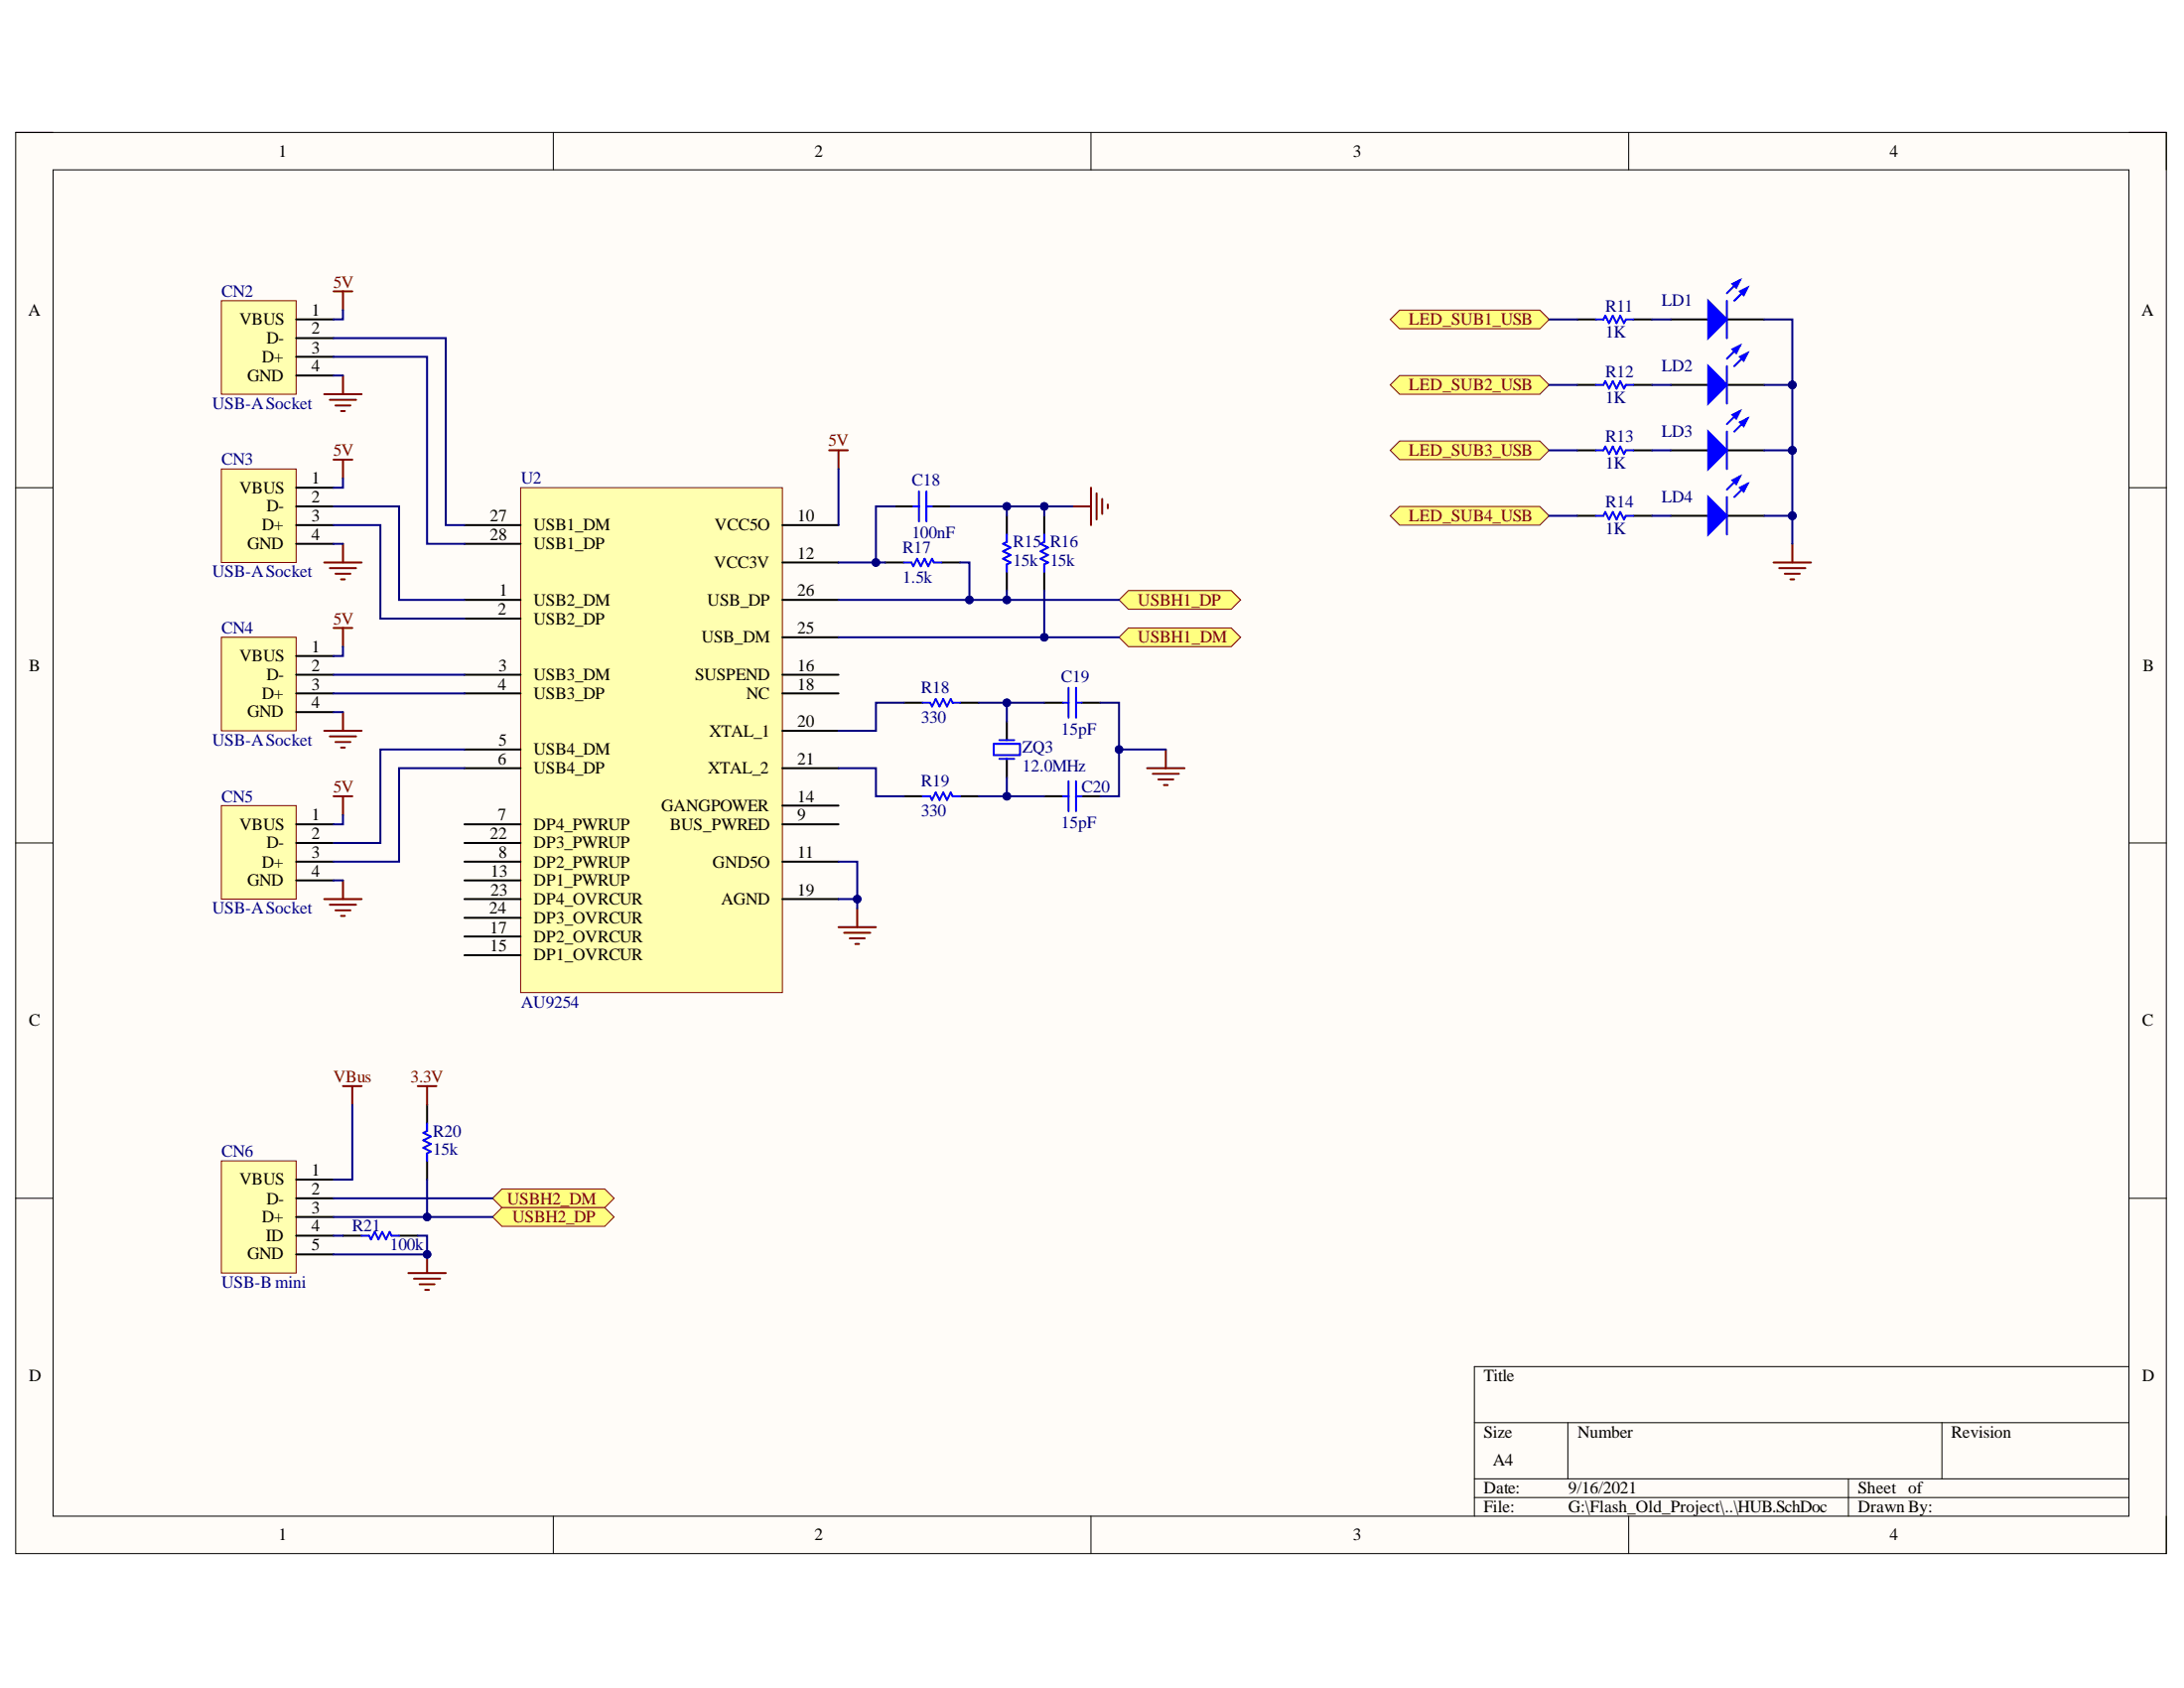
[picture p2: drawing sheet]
<svg xmlns="http://www.w3.org/2000/svg" width="279mm" height="216mm" viewBox="0 0 279 216" stroke-linecap="round" stroke-linejoin="round" font-family="sans-serif">
<path d="M2 16.9h275.1v181.8h-275.1z" fill-rule="evenodd" fill="#fffcf8"/>
<path d="M2 16.9h275.1v181.8h-275.1z" fill="none" stroke="#000" stroke-width=".13"/>
<path d="M6.8 21.7h265.6v172.2h-265.6z" fill-rule="evenodd" fill="#fffcf8"/>
<g fill="none" stroke="#000" stroke-width=".13">
<path d="M2 16.9h4.8M70.8 16.9v4.8M139.6 16.9v4.8M208.4 16.9v4.8M272.4 16.9h4.7v4.8M6.8 21.7h265.6v172.2h-265.6zM2 62.4h4.8M272.4 62.4h4.7M2 107.8h4.8M272.4 107.8h4.7M2 153.3h4.8M272.4 153.3h4.7"/>
<path d="M272.4 174.8h-83.8v19.1M70.8 193.9v4.8M139.6 193.9v4.8M188.6 182h83.8M188.6 189.1h83.8M188.6 191.5h83.8M200.6 182v7.1M208.4 193.9v4.8M236.5 189.1v4.8M248.4 182v7.1M277.1 193.9v4.8"/>
</g>
<g fill="none" stroke="#000" stroke-width=".25">
<path d="M113.3 71.9h2.3M114.5 64.8h2.3M119.2 64.8h2.4M120.4 71.9h2.4M128.8 66v2.4M128.8 73.1v2.4M133.6 66v2.4M133.6 73.1v2.4M115.6 89.9h2.4M122.8 89.9h2.4M128.8 92.3v2.4M128.8 97.1v2.4"/>
<path d="M133.6 89.9h2.4M138.4 89.9h2.4M115.6 101.8h2.4M122.8 101.8h2.4M133.6 101.8h2.4M138.4 101.8h2.4"/>
</g>
<g fill="none" stroke="#00f" stroke-width=".25">
<path d="M115.6 71.9h1l.2 .5 .5-.9 .5 .9 .5-.9 .5 .9 .4-.9 .3 .4h.9M116.8 64.8h.8M117.6 62.9v3.8M118.5 62.9v3.8M118.5 64.8h.7M128.8 68.4v.9l-.5 .3 1 .4-1 .5 1 .5-1 .5 1 .4-.5 .3v.9M133.6 68.4v.9l-.5 .3 1 .4-1 .5 1 .5-1 .5 1 .4-.5 .3v.9M118 89.9h1l.2 .5 .5-1 .5 1 .5-1 .4 1 .5-1 .3 .5h.9M127.1 95.1h3.4v1.5h-3.4zM127.8 94.7h2M127.8 97.1h2M136 89.9h.7"/>
<path d="M136.7 88v3.8M136.7 99.9v3.9M137.7 88v3.8M137.7 99.9v3.9M137.7 89.9h.7M118 101.8h1l.2 .5 .5-.9 .5 .9 .5-.9 .4 .9 .5-.9 .3 .4h.9M136 101.8h.7M137.7 101.8h.7"/>
</g>
<g fill="none" stroke="#800000" stroke-width=".25">
<path d="M106.1 57.6h2.4M107.3 57.6v2.4M137.2 64.8h2.4M139.6 62.4v4.8M140.3 63.1v3.3M141 63.8v1.9M141.7 64.5v.5M146.7 98.3h4.8M147.5 99h3.3M148.2 99.7h1.9M149.1 95.9v2.4M107.3 118.6h4.8"/>
<path d="M108 119.3h3.3M109.7 116.2v2.4M148.9 100.4h.5M108.7 120h1.9M109.4 120.7h.5"/>
</g>
<path d="M66.6 62.4h33.5v64.6h-33.5z" fill-rule="evenodd" fill="#ffffb0"/>
<path d="M66.6 62.4h33.5v64.6h-33.5z" fill="none" stroke="#800000" stroke-width=".13"/>
<g fill="none" stroke="#000" stroke-width=".25">
<path d="M59.4 76.7h7.2M59.4 67.2h7.2M59.4 69.6h7.2M59.4 79.1h7.2M100.1 76.7h7.2M100.1 67.2h7.2M100.1 71.9h7.2M59.4 98.3h7.2M59.4 86.3h7.2M59.4 88.7h7.2M59.4 95.9h7.2M100.1 93.5h7.2"/>
<path d="M100.1 98.3h7.2M100.1 81.5h7.2M100.1 86.3h7.2M100.1 88.7h7.2M59.4 115h7.2M59.4 107.8h7.2M59.4 117.4h7.2M59.4 105.4h7.2M59.4 110.2h7.2M59.4 112.6h7.2M59.4 119.8h7.2M100.1 115h7.2"/>
<path d="M100.1 105.4h7.2M100.1 110.2h7.2M100.1 103h7.2M59.4 122.2h7.2"/>
</g>
<g fill="none" stroke="#800000" stroke-width=".25">
<path d="M42.7 37.3h2.4M43.9 37.3v2.4M41.5 50.4h4.8M42.2 51.1h3.3M42.7 58.8h2.4M42.9 51.9h1.9M43.6 52.6h.5M43.9 48v2.4M43.9 58.8v2.4M41.5 71.9h4.8M42.2 72.7h3.3M42.9 73.4h1.9"/>
<path d="M43.6 74.1h.5M43.9 69.6v2.3M41.5 93.5h4.8M42.2 94.2h3.3M42.7 80.3h2.4M42.9 94.9h1.9M43.6 95.6h.5M43.9 80.3v2.4M43.9 91.1v2.4M41.5 115h4.8M42.2 115.7h3.3M42.7 101.8h2.4"/>
<path d="M42.9 116.4h1.9M43.6 117.1h.5M43.9 101.8v2.4M43.9 112.6v2.4"/>
</g>
<path d="M63 153.3l1.2-1.2h13.2l1.2 1.2-1.2 1.2h-13.2z" fill-rule="evenodd" fill="#ffff80"/>
<path d="M63 153.3l1.2-1.2h13.2l1.2 1.2-1.2 1.2h-13.2z" fill="none" stroke="#800000" stroke-width=".13"/>
<path d="M63 155.7l1.2-1.2h13.2l1.2 1.2-1.2 1.2h-13.2z" fill-rule="evenodd" fill="#ffff80"/>
<path d="M63 155.7l1.2-1.2h13.2l1.2 1.2-1.2 1.2h-13.2z" fill="none" stroke="#800000" stroke-width=".13"/>
<path d="M54.6 141.3v2.4M54.6 148.5v2.4" fill="none" stroke="#000" stroke-width=".25"/>
<path d="M54.6 143.7v1l-.4 .2 .9 .5-.9 .5 .9 .4-.9 .5 .9 .5-.5 .2v1" fill="none" stroke="#00f" stroke-width=".25"/>
<path d="M143.2 76.7l1.2-1.2h13.1l1.2 1.2-1.2 1.2h-13.1z" fill-rule="evenodd" fill="#ffff80"/>
<path d="M143.2 76.7l1.2-1.2h13.1l1.2 1.2-1.2 1.2h-13.1z" fill="none" stroke="#800000" stroke-width=".13"/>
<path d="M143.2 81.5l1.2-1.2h13.1l1.2 1.2-1.2 1.2h-13.1z" fill-rule="evenodd" fill="#ffff80"/>
<path d="M143.2 81.5l1.2-1.2h13.1l1.2 1.2-1.2 1.2h-13.1z" fill="none" stroke="#800000" stroke-width=".13"/>
<path d="M43.9 138.9h2.4M45.1 138.9v2.4M53.4 138.9h2.4M54.6 138.9v2.4M52.2 162.8h4.8M53 163.6h3.3M53.7 164.3h1.9M54.4 165h.5M54.6 160.4v2.4" fill="none" stroke="#800000" stroke-width=".25"/>
<path d="M43.9 158h2.4M51 158h2.4" fill="none" stroke="#000" stroke-width=".25"/>
<path d="M46.3 158h.9l.3 .5 .4-.9 .5 .9 .5-.9 .5 .9 .5-.9 .2 .4h.9" fill="none" stroke="#00f" stroke-width=".25"/>
<circle cx="54.6" cy="160.4" r=".48" fill="#000080"/>
<circle cx="54.6" cy="160.4" r=".48" fill="none" stroke="#000080" stroke-width=".13"/>
<path d="M213.7 40.9h4.8M220.9 40.9h4.8" fill="none" stroke="#000" stroke-width=".25"/>
<path d="M218.5 38.5l2.4 2.4-2.4 2.3z" fill="#00f"/>
<path d="M218.5 38.5l2.4 2.4-2.4 2.3zM222.6 35.8l-1.7 1.7M223.6 36.8l-1.7 1.7" fill="none" stroke="#00f" stroke-width=".25"/>
<path d="M222.6 37.3l1-.5-.5 1z" fill="#00f"/>
<path d="M222.6 37.3l1-.5-.5 1z" fill="none" stroke="#00f" stroke-width=".25"/>
<path d="M221.6 36.3l1-.5-.5 1z" fill="#00f"/>
<path d="M220.9 38.5v4.7M221.6 36.3l1-.5-.5 1zM204.2 40.9h.9l.3-.5 .4 .9 .5-.9 .5 .9 .5-.9 .5 .9 .2-.4h1" fill="none" stroke="#00f" stroke-width=".25"/>
<path d="M201.8 40.9h2.4M209 40.9h2.4M213.7 49.2h4.8M220.9 49.2h4.8" fill="none" stroke="#000" stroke-width=".25"/>
<path d="M218.5 46.8l2.4 2.4-2.4 2.4z" fill="#00f"/>
<path d="M218.5 46.8l2.4 2.4-2.4 2.4zM222.6 44.2l-1.7 1.7M223.6 45.2l-1.7 1.6" fill="none" stroke="#00f" stroke-width=".25"/>
<path d="M222.6 45.6l1-.4-.5 .9z" fill="#00f"/>
<path d="M222.6 45.6l1-.4-.5 .9z" fill="none" stroke="#00f" stroke-width=".25"/>
<path d="M221.6 44.7l1-.5-.5 1z" fill="#00f"/>
<path d="M204.2 49.2h.9l.3-.4 .4 .9 .5-.9 .5 .9 .5-.9 .5 .9 .2-.5h1M220.9 46.8v4.8M221.6 44.7l1-.5-.5 1z" fill="none" stroke="#00f" stroke-width=".25"/>
<path d="M201.8 49.2h2.4M209 49.2h2.4M213.7 57.6h4.8M220.9 57.6h4.8" fill="none" stroke="#000" stroke-width=".25"/>
<path d="M218.5 55.2l2.4 2.4-2.4 2.4z" fill="#00f"/>
<path d="M218.5 55.2l2.4 2.4-2.4 2.4zM222.6 52.6l-1.7 1.7M223.6 53.5l-1.7 1.7" fill="none" stroke="#00f" stroke-width=".25"/>
<path d="M222.6 54l1-.5-.5 1z" fill="#00f"/>
<path d="M222.6 54l1-.5-.5 1z" fill="none" stroke="#00f" stroke-width=".25"/>
<path d="M221.6 53.1l1-.5-.5 .9z" fill="#00f"/>
<path d="M204.2 57.6h.9l.3-.5 .4 1 .5-1 .5 1 .5-1 .5 1 .2-.5h1M220.9 55.2v4.8M221.6 53.1l1-.5-.5 .9z" fill="none" stroke="#00f" stroke-width=".25"/>
<path d="M201.8 57.6h2.4M209 57.6h2.4M213.7 66h4.8M220.9 66h4.8" fill="none" stroke="#000" stroke-width=".25"/>
<path d="M218.5 63.6l2.4 2.4-2.4 2.4z" fill="#00f"/>
<path d="M218.5 63.6l2.4 2.4-2.4 2.4zM222.6 60.9l-1.7 1.7M223.6 61.9l-1.7 1.7" fill="none" stroke="#00f" stroke-width=".25"/>
<path d="M222.6 62.4l1-.5-.5 1z" fill="#00f"/>
<path d="M222.6 62.4l1-.5-.5 1z" fill="none" stroke="#00f" stroke-width=".25"/>
<path d="M221.6 61.4l1-.5-.5 1z" fill="#00f"/>
<path d="M204.2 66h.9l.3-.5 .4 .9 .5-.9 .5 .9 .5-.9 .5 .9 .2-.4h1M220.9 63.6v4.8M221.6 61.4l1-.5-.5 1z" fill="none" stroke="#00f" stroke-width=".25"/>
<path d="M201.8 66h2.4M209 66h2.4" fill="none" stroke="#000" stroke-width=".25"/>
<path d="M226.9 71.9h4.8M227.6 72.7h3.4M228.3 73.4h1.9M229.1 74.1h.4M229.3 69.6v2.3" fill="none" stroke="#800000" stroke-width=".25"/>
<path d="M177.9 40.9l1.1-1.2h18l1.2 1.2-1.2 1.2h-18z" fill-rule="evenodd" fill="#ffff80"/>
<path d="M177.9 40.9l1.1-1.2h18l1.2 1.2-1.2 1.2h-18z" fill="none" stroke="#800000" stroke-width=".13"/>
<path d="M177.9 49.2l1.1-1.2h18l1.2 1.2-1.2 1.2h-18z" fill-rule="evenodd" fill="#ffff80"/>
<path d="M177.9 49.2l1.1-1.2h18l1.2 1.2-1.2 1.2h-18z" fill="none" stroke="#800000" stroke-width=".13"/>
<path d="M177.9 57.6l1.1-1.2h18l1.2 1.2-1.2 1.2h-18z" fill-rule="evenodd" fill="#ffff80"/>
<path d="M177.9 57.6l1.1-1.2h18l1.2 1.2-1.2 1.2h-18z" fill="none" stroke="#800000" stroke-width=".13"/>
<path d="M177.9 66l1.1-1.2h18l1.2 1.2-1.2 1.2h-18z" fill-rule="evenodd" fill="#ffff80"/>
<path d="M177.9 66l1.1-1.2h18l1.2 1.2-1.2 1.2h-18z" fill="none" stroke="#800000" stroke-width=".13"/>
<path d="M28.3 38.5h9.6v11.9h-9.6z" fill-rule="evenodd" fill="#ffffb0"/>
<path d="M28.3 38.5h9.6v11.9h-9.6z" fill="none" stroke="#800000" stroke-width=".13"/>
<path d="M37.9 40.9h4.8M37.9 43.2h4.8M37.9 45.6h4.8M37.9 48h4.8" fill="none" stroke="#000" stroke-width=".25"/>
<path d="M28.3 60h9.6v11.9h-9.6z" fill-rule="evenodd" fill="#ffffb0"/>
<path d="M28.3 60h9.6v11.9h-9.6z" fill="none" stroke="#800000" stroke-width=".13"/>
<path d="M37.9 62.4h4.8M37.9 64.8h4.8M37.9 67.2h4.8M37.9 69.6h4.8" fill="none" stroke="#000" stroke-width=".25"/>
<path d="M28.3 81.5h9.6v12h-9.6z" fill-rule="evenodd" fill="#ffffb0"/>
<path d="M28.3 81.5h9.6v12h-9.6z" fill="none" stroke="#800000" stroke-width=".13"/>
<path d="M37.9 83.9h4.8M37.9 86.3h4.8M37.9 88.7h4.8M37.9 91.1h4.8" fill="none" stroke="#000" stroke-width=".25"/>
<path d="M28.3 103h9.6v12h-9.6z" fill-rule="evenodd" fill="#ffffb0"/>
<path d="M28.3 103h9.6v12h-9.6z" fill="none" stroke="#800000" stroke-width=".13"/>
<path d="M37.9 105.4h4.8M37.9 107.8h4.8M37.9 110.2h4.8M37.9 112.6h4.8" fill="none" stroke="#000" stroke-width=".25"/>
<path d="M28.3 148.5h9.6v14.3h-9.6z" fill-rule="evenodd" fill="#ffffb0"/>
<path d="M28.3 148.5h9.6v14.3h-9.6z" fill="none" stroke="#800000" stroke-width=".13"/>
<path d="M37.9 150.9h4.8M37.9 153.3h4.8M37.9 155.7h4.8M37.9 158h4.8M37.9 160.4h4.8" fill="none" stroke="#000" stroke-width=".25"/>
<path d="M107.3 60v7.2M128.8 75.5v1.2" fill="none" stroke="#000080" stroke-width=".25"/>
<circle cx="128.8" cy="76.7" r=".48" fill="#000080"/>
<circle cx="128.8" cy="76.7" r=".48" fill="none" stroke="#000080" stroke-width=".13"/>
<path d="M133.6 75.5v6" fill="none" stroke="#000080" stroke-width=".25"/>
<circle cx="133.6" cy="81.5" r=".48" fill="#000080"/>
<circle cx="133.6" cy="81.5" r=".48" fill="none" stroke="#000080" stroke-width=".13"/>
<path d="M133.6 64.8v1.2" fill="none" stroke="#000080" stroke-width=".25"/>
<circle cx="133.6" cy="64.8" r=".48" fill="#000080"/>
<circle cx="133.6" cy="64.8" r=".48" fill="none" stroke="#000080" stroke-width=".13"/>
<path d="M128.8 64.8v1.2" fill="none" stroke="#000080" stroke-width=".25"/>
<circle cx="128.8" cy="64.8" r=".48" fill="#000080"/>
<circle cx="128.8" cy="64.8" r=".48" fill="none" stroke="#000080" stroke-width=".13"/>
<path d="M128.8 99.5v2.3h4.8" fill="none" stroke="#000080" stroke-width=".25"/>
<circle cx="128.8" cy="101.8" r=".48" fill="#000080"/>
<circle cx="128.8" cy="101.8" r=".48" fill="none" stroke="#000080" stroke-width=".13"/>
<path d="M133.6 89.9h-4.8v2.4" fill="none" stroke="#000080" stroke-width=".25"/>
<circle cx="128.8" cy="89.9" r=".48" fill="#000080"/>
<circle cx="128.8" cy="89.9" r=".48" fill="none" stroke="#000080" stroke-width=".13"/>
<path d="M125.2 89.9h3.6" fill="none" stroke="#000080" stroke-width=".25"/>
<circle cx="128.8" cy="89.9" r=".48" fill="#000080"/>
<circle cx="128.8" cy="89.9" r=".48" fill="none" stroke="#000080" stroke-width=".13"/>
<path d="M125.2 101.8h3.6" fill="none" stroke="#000080" stroke-width=".25"/>
<circle cx="128.8" cy="101.8" r=".48" fill="#000080"/>
<circle cx="128.8" cy="101.8" r=".48" fill="none" stroke="#000080" stroke-width=".13"/>
<g fill="none" stroke="#000080" stroke-width=".25">
<path d="M43.9 39.7v1.2h-1.2M42.7 43.2h14.3v24h2.4M42.7 45.6h11.9v24h4.8M42.7 48h1.2M42.7 64.8h8.3v11.9h8.4M42.7 67.2h6v11.9h10.7M42.7 69.6h1.2M43.9 61.2v1.2h-1.2M42.7 91.1h1.2M42.7 86.3h16.7M42.7 88.7h16.7M43.9 82.7v1.2h-1.2"/>
<path d="M59.4 95.9h-10.7v11.9h-6M59.4 98.3h-8.4v11.9h-8.3M107.3 98.3h4.8v3.5h3.5M115.6 89.9h-3.5v3.6h-4.8M42.7 112.6h1.2M43.9 104.2v1.2h-1.2M42.7 153.3h20.3M42.7 158h1.2M53.4 158h1.2v2.4h-11.9"/>
</g>
<circle cx="54.6" cy="160.4" r=".48" fill="#000080"/>
<circle cx="54.6" cy="160.4" r=".48" fill="none" stroke="#000080" stroke-width=".13"/>
<path d="M211.4 40.9h2.3M211.4 49.2h2.3M211.4 57.6h2.3M225.7 40.9h3.6v8.3M211.4 66h2.3" fill="none" stroke="#000080" stroke-width=".25"/>
<circle cx="229.3" cy="49.2" r=".48" fill="#000080"/>
<circle cx="229.3" cy="49.2" r=".48" fill="none" stroke="#000080" stroke-width=".13"/>
<path d="M198.2 40.9h3.6M198.2 49.2h3.6M198.2 57.6h3.6M198.2 66h3.6M107.3 110.2h2.4v4.8h-2.4" fill="none" stroke="#000080" stroke-width=".25"/>
<circle cx="109.7" cy="115" r=".48" fill="#000080"/>
<circle cx="109.7" cy="115" r=".48" fill="none" stroke="#000080" stroke-width=".13"/>
<path d="M109.7 115v1.2" fill="none" stroke="#000080" stroke-width=".25"/>
<circle cx="109.7" cy="115" r=".48" fill="#000080"/>
<circle cx="109.7" cy="115" r=".48" fill="none" stroke="#000080" stroke-width=".13"/>
<path d="M122.8 71.9h1.2v4.8" fill="none" stroke="#000080" stroke-width=".25"/>
<circle cx="124" cy="76.7" r=".48" fill="#000080"/>
<circle cx="124" cy="76.7" r=".48" fill="none" stroke="#000080" stroke-width=".13"/>
<path d="M140.8 89.9h2.4v6h5.9" fill="none" stroke="#000080" stroke-width=".25"/>
<circle cx="143.2" cy="95.9" r=".48" fill="#000080"/>
<circle cx="143.2" cy="95.9" r=".48" fill="none" stroke="#000080" stroke-width=".13"/>
<path d="M143.2 95.9v5.9h-2.4" fill="none" stroke="#000080" stroke-width=".25"/>
<circle cx="143.2" cy="95.9" r=".48" fill="#000080"/>
<circle cx="143.2" cy="95.9" r=".48" fill="none" stroke="#000080" stroke-width=".13"/>
<path d="M112.1 71.9h1.2" fill="none" stroke="#000080" stroke-width=".25"/>
<circle cx="112.1" cy="71.9" r=".48" fill="#000080"/>
<circle cx="112.1" cy="71.9" r=".48" fill="none" stroke="#000080" stroke-width=".13"/>
<path d="M114.5 64.8h-2.4v7.1h-4.8" fill="none" stroke="#000080" stroke-width=".25"/>
<circle cx="112.1" cy="71.9" r=".48" fill="#000080"/>
<circle cx="112.1" cy="71.9" r=".48" fill="none" stroke="#000080" stroke-width=".13"/>
<path d="M225.7 66h3.6" fill="none" stroke="#000080" stroke-width=".25"/>
<circle cx="229.3" cy="66" r=".48" fill="#000080"/>
<circle cx="229.3" cy="66" r=".48" fill="none" stroke="#000080" stroke-width=".13"/>
<path d="M229.3 66v3.6" fill="none" stroke="#000080" stroke-width=".25"/>
<circle cx="229.3" cy="66" r=".48" fill="#000080"/>
<circle cx="229.3" cy="66" r=".48" fill="none" stroke="#000080" stroke-width=".13"/>
<path d="M229.3 49.2v8.4" fill="none" stroke="#000080" stroke-width=".25"/>
<circle cx="229.3" cy="49.2" r=".48" fill="#000080"/>
<circle cx="229.3" cy="49.2" r=".48" fill="none" stroke="#000080" stroke-width=".13"/>
<circle cx="229.3" cy="57.6" r=".48" fill="#000080"/>
<circle cx="229.3" cy="57.6" r=".48" fill="none" stroke="#000080" stroke-width=".13"/>
<path d="M229.3 57.6v8.4" fill="none" stroke="#000080" stroke-width=".25"/>
<circle cx="229.3" cy="57.6" r=".48" fill="#000080"/>
<circle cx="229.3" cy="57.6" r=".48" fill="none" stroke="#000080" stroke-width=".13"/>
<circle cx="229.3" cy="66" r=".48" fill="#000080"/>
<circle cx="229.3" cy="66" r=".48" fill="none" stroke="#000080" stroke-width=".13"/>
<path d="M225.7 49.2h3.6" fill="none" stroke="#000080" stroke-width=".25"/>
<circle cx="229.3" cy="49.2" r=".48" fill="#000080"/>
<circle cx="229.3" cy="49.2" r=".48" fill="none" stroke="#000080" stroke-width=".13"/>
<path d="M225.7 57.6h3.6" fill="none" stroke="#000080" stroke-width=".25"/>
<circle cx="229.3" cy="57.6" r=".48" fill="#000080"/>
<circle cx="229.3" cy="57.6" r=".48" fill="none" stroke="#000080" stroke-width=".13"/>
<path d="M45.1 141.3v9.6h-2.4M54.6 150.9v4.8" fill="none" stroke="#000080" stroke-width=".25"/>
<circle cx="54.6" cy="155.7" r=".48" fill="#000080"/>
<circle cx="54.6" cy="155.7" r=".48" fill="none" stroke="#000080" stroke-width=".13"/>
<path d="M42.7 155.7h20.3" fill="none" stroke="#000080" stroke-width=".25"/>
<circle cx="54.6" cy="155.7" r=".48" fill="#000080"/>
<circle cx="54.6" cy="155.7" r=".48" fill="none" stroke="#000080" stroke-width=".13"/>
<path d="M107.3 81.5h35.9" fill="none" stroke="#000080" stroke-width=".25"/>
<circle cx="133.6" cy="81.5" r=".48" fill="#000080"/>
<circle cx="133.6" cy="81.5" r=".48" fill="none" stroke="#000080" stroke-width=".13"/>
<path d="M107.3 76.7h35.9" fill="none" stroke="#000080" stroke-width=".25"/>
<circle cx="128.8" cy="76.7" r=".48" fill="#000080"/>
<circle cx="128.8" cy="76.7" r=".48" fill="none" stroke="#000080" stroke-width=".13"/>
<circle cx="124" cy="76.7" r=".48" fill="#000080"/>
<circle cx="124" cy="76.7" r=".48" fill="none" stroke="#000080" stroke-width=".13"/>
<path d="M121.6 64.8h15.6" fill="none" stroke="#000080" stroke-width=".25"/>
<circle cx="128.8" cy="64.8" r=".48" fill="#000080"/>
<circle cx="128.8" cy="64.8" r=".48" fill="none" stroke="#000080" stroke-width=".13"/>
<circle cx="133.6" cy="64.8" r=".48" fill="#000080"/>
<circle cx="133.6" cy="64.8" r=".48" fill="none" stroke="#000080" stroke-width=".13"/>
<g font-size="2.2">
<text x="35.6" y="20">1</text>
<text x="104.2" y="20">2</text>
<text x="173.1" y="20">3</text>
<text x="241.7" y="20">4</text>
<text x="3.6" y="40.3">A</text>
<text x="30.6" y="41.5">VBUS</text>
<text x="39.8" y="40.3">1</text>
<text x="274" y="40.3">A</text>
<text x="33.5" y="46.3">D+</text>
<text x="34.1" y="44">D-</text>
<text x="39.8" y="42.7">2</text>
<text x="39.8" y="45.2">3</text>
<text x="39.8" y="47.5">4</text>
<text x="31.6" y="48.7">GND</text>
<text x="30.6" y="63.1">VBUS</text>
<text x="34.1" y="65.5">D-</text>
<text x="39.8" y="61.9">1</text>
<text x="39.8" y="64.3">2</text>
<text x="31.6" y="70.3">GND</text>
<text x="33.5" y="67.8">D+</text>
<text x="39.8" y="66.6">3</text>
<text x="39.8" y="69.1">4</text>
<text x="62.7" y="66.6">27</text>
<text x="62.7" y="69.1">28</text>
<text x="68.3" y="67.8">USB1_DM</text>
<text x="68.3" y="70.3">USB1_DP</text>
<text x="91.4" y="67.8">VCC5O</text>
<text x="102" y="66.6">10</text>
<text x="102" y="71.5">12</text>
<text x="63.9" y="76.2">1</text>
<text x="68.3" y="77.5">USB2_DM</text>
<text x="90.5" y="77.5">USB_DP</text>
<text x="91.4" y="72.6">VCC3V</text>
<text x="102" y="76.2">26</text>
<text x="39.8" y="83.4">1</text>
<text x="63.7" y="78.6">2</text>
<text x="68.3" y="79.8">USB2_DP</text>
<text x="89.7" y="82.2">USB_DM</text>
<text x="102" y="81">25</text>
<text x="3.7" y="85.8">B</text>
<text x="30.6" y="84.6">VBUS</text>
<text x="33.5" y="89.4">D+</text>
<text x="34.1" y="87">D-</text>
<text x="39.8" y="85.8">2</text>
<text x="39.8" y="88.2">3</text>
<text x="63.7" y="88.2">4</text>
<text x="63.8" y="85.8">3</text>
<text x="68.3" y="87">USB3_DM</text>
<text x="68.3" y="89.4">USB3_DP</text>
<text x="88.9" y="87">SUSPEND</text>
<text x="95.5" y="89.4">NC</text>
<text x="102" y="85.8">16</text>
<text x="102" y="88.2">18</text>
<text x="274.1" y="85.8">B</text>
<text x="31.6" y="91.8">GND</text>
<text x="39.8" y="90.6">4</text>
<text x="63.8" y="95.4">5</text>
<text x="90.8" y="94.2">XTAL_1</text>
<text x="102" y="92.9">20</text>
<text x="63.7" y="97.8">6</text>
<text x="68.3" y="96.6">USB4_DM</text>
<text x="68.3" y="98.9">USB4_DP</text>
<text x="90.6" y="98.9">XTAL_2</text>
<text x="102" y="97.8">21</text>
<text x="30.6" y="106.1">VBUS</text>
<text x="39.8" y="104.9">1</text>
<text x="39.8" y="107.3">2</text>
<text x="62.7" y="107.3">22</text>
<text x="63.7" y="104.9">7</text>
<text x="68.3" y="106.1">DP4_PWRUP</text>
<text x="84.6" y="103.8">GANGPOWER</text>
<text x="85.7" y="106.1">BUS_PWRED</text>
<text x="102" y="104.9">9</text>
<text x="102" y="102.6">14</text>
<text x="31.6" y="113.3">GND</text>
<text x="33.5" y="110.9">D+</text>
<text x="34.1" y="108.5">D-</text>
<text x="39.8" y="109.7">3</text>
<text x="39.8" y="112.1">4</text>
<text x="62.8" y="112.1">13</text>
<text x="63.8" y="109.7">8</text>
<text x="68.3" y="108.5">DP3_PWRUP</text>
<text x="68.3" y="110.9">DP2_PWRUP</text>
<text x="68.3" y="113.3">DP1_PWRUP</text>
<text x="91.2" y="110.9">GND5O</text>
<text x="102" y="109.7">11</text>
<text x="62.6" y="116.9">24</text>
<text x="62.7" y="119.3">17</text>
<text x="62.8" y="114.5">23</text>
<text x="68.3" y="115.7">DP4_OVRCUR</text>
<text x="68.3" y="118.1">DP3_OVRCUR</text>
<text x="92.3" y="115.7">AGND</text>
<text x="102" y="114.5">19</text>
<text x="62.7" y="121.7">15</text>
<text x="68.3" y="122.9">DP1_OVRCUR</text>
<text x="68.3" y="120.5">DP2_OVRCUR</text>
<text x="3.7" y="131.2">C</text>
<text x="274.1" y="131.2">C</text>
<text x="30.6" y="151.5">VBUS</text>
<text x="34.1" y="154">D-</text>
<text x="39.8" y="150.4">1</text>
<text x="39.8" y="152.7">2</text>
<text x="39.8" y="155.2">3</text>
<text x="31.6" y="161.1">GND</text>
<text x="33.5" y="156.4">D+</text>
<text x="34" y="158.7">ID</text>
<text x="39.8" y="157.5">4</text>
<text x="39.8" y="159.9">5</text>
<text x="3.7" y="176.7">D</text>
<text x="189.8" y="176.7">Title</text>
<text x="274.1" y="176.7">D</text>
<text x="189.8" y="183.8">Size</text>
<text x="201.8" y="183.8">Number</text>
<text x="249.6" y="183.8">Revision</text>
<text x="189.8" y="191">Date:</text>
<text x="191" y="187.5">A4</text>
<text x="200.6" y="191">9/16/2021</text>
<text x="237.7" y="191">Sheet of</text>
<text x="35.6" y="197">1</text>
<text x="104.2" y="197">2</text>
<text x="173.1" y="197">3</text>
<text x="189.8" y="193.4">File:</text>
<text x="200.6" y="193.4">G:\Flash_Old_Project\..\HUB.SchDoc</text>
<text x="237.7" y="193.4">Drawn By:</text>
<text x="241.7" y="197">4</text>
</g>
<g font-size="2.2" fill="#000080">
<text x="28.3" y="38">CN2</text>
<text x="205.4" y="39.8">R11</text>
<text x="212.6" y="39.2">LD1</text>
<text x="205.4" y="43.2">1K</text>
<text x="212.6" y="47.5">LD2</text>
<text x="27.2" y="52.3">USB-ASocket</text>
<text x="205.4" y="51.6">1K</text>
<text x="205.4" y="48.2">R12</text>
<text x="28.3" y="59.5">CN3</text>
<text x="205.4" y="60">1K</text>
<text x="205.4" y="56.6">R13</text>
<text x="212.6" y="55.9">LD3</text>
<text x="66.7" y="61.9">U2</text>
<text x="116.6" y="62.2">C18</text>
<text x="205.4" y="64.9">R14</text>
<text x="212.6" y="64.3">LD4</text>
<text x="115.5" y="70.7">R17</text>
<text x="116.6" y="68.8">100nF</text>
<text x="129.6" y="70">R15 R16</text>
<text x="205.4" y="68.3">1K</text>
<text x="27.2" y="73.8">USB-ASocket</text>
<text x="115.5" y="74.6">1.5k</text>
<text x="129.6" y="72.4">15k 15k</text>
<text x="28.3" y="81">CN4</text>
<text x="117.8" y="88.6">R18</text>
<text x="135.8" y="87.3">C19</text>
<text x="27.2" y="95.4">USB-ASocket</text>
<text x="117.8" y="92.5">330</text>
<text x="135.8" y="94">15pF</text>
<text x="117.8" y="100.6">R19</text>
<text x="130.8" y="98.7">12.0MHz</text>
<text x="130.8" y="96.3">ZQ3</text>
<text x="138.4" y="101.3">C20</text>
<text x="28.3" y="102.6">CN5</text>
<text x="117.8" y="104.4">330</text>
<text x="135.8" y="105.9">15pF</text>
<text x="27.2" y="116.9">USB-ASocket</text>
<text x="66.7" y="128.9">AU9254</text>
<text x="28.3" y="148">CN6</text>
<text x="55.4" y="147.7">15k</text>
<text x="55.4" y="145.4">R20</text>
<text x="45.1" y="157.5">R21</text>
<text x="49.9" y="159.9">100k</text>
<text x="28.3" y="164.7">USB-B mini</text>
</g>
<g font-size="2.2" fill="#800000">
<text x="42.6" y="36.8">5V</text>
<text x="180.3" y="41.5">LED_SUB1_USB</text>
<text x="180.3" y="49.9">LED_SUB2_USB</text>
<text x="42.6" y="58.3">5V</text>
<text x="106" y="57.1">5V</text>
<text x="180.3" y="58.3">LED_SUB3_USB</text>
<text x="180.3" y="66.6">LED_SUB4_USB</text>
<text x="145.6" y="77.5">USBH1_DP</text>
<text x="42.6" y="79.8">5V</text>
<text x="145.6" y="82.2">USBH1_DM</text>
<text x="42.6" y="101.3">5V</text>
<text x="42.6" y="138.4">VBus</text>
<text x="52.5" y="138.4">3.3V</text>
<text x="64.9" y="154">USBH2_DM</text>
<text x="65.6" y="156.4">USBH2_DP</text>
</g>
</svg>
